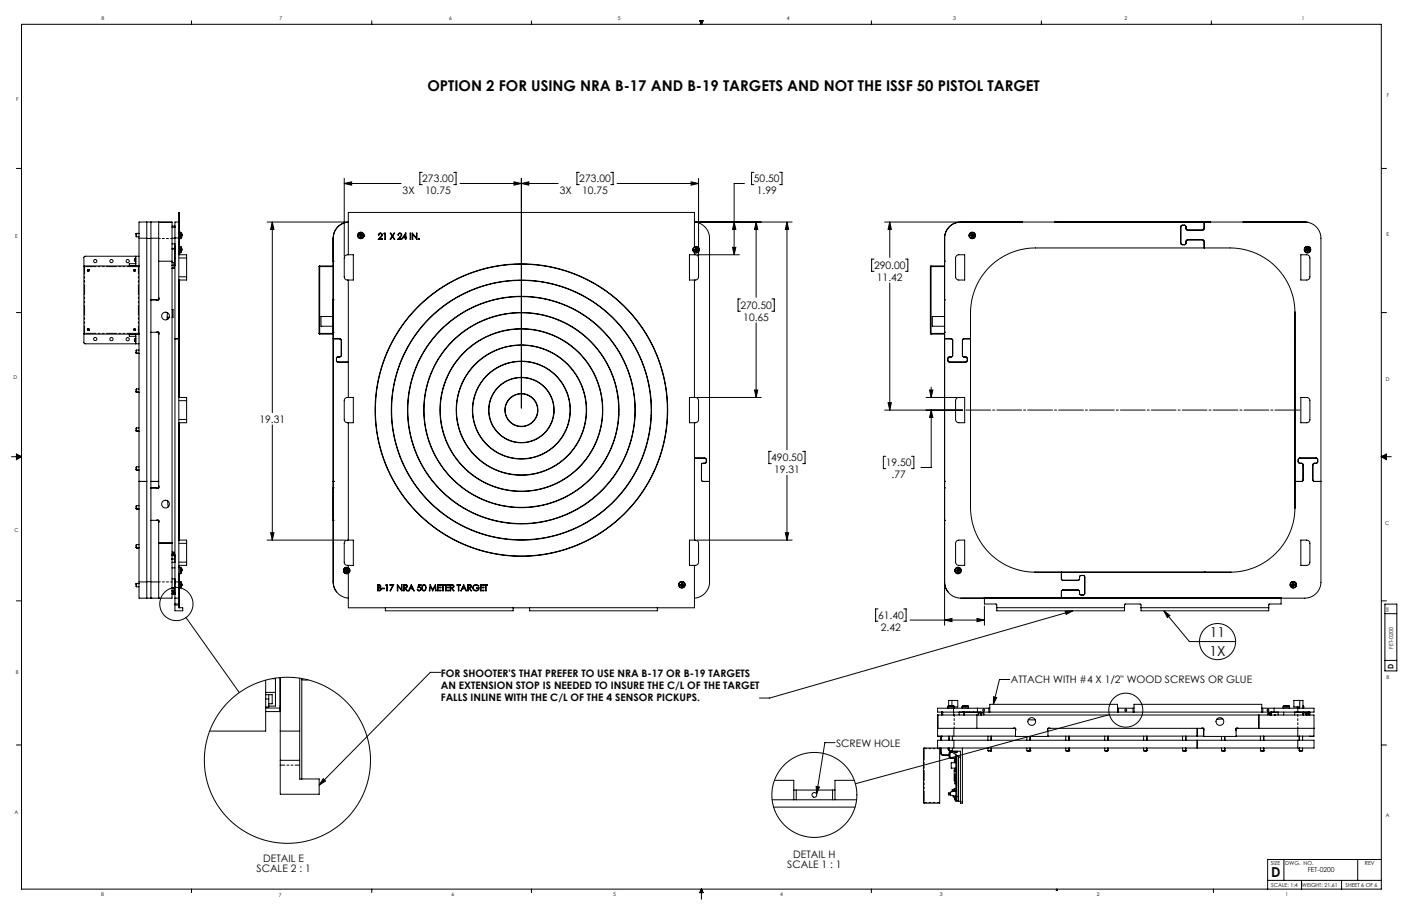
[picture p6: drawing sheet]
<svg xmlns="http://www.w3.org/2000/svg" width="864mm" height="559mm" viewBox="0 0 864 559" stroke-linecap="round" stroke-linejoin="round" font-family="sans-serif">
<g fill="none" stroke="#000" stroke-width=".62">
<path d="M13 15h838v533h-838zM118 13v2M229 13v2M328 13v2M431 13h2l-1 2zM432 13v2M433 13l-1 2M537 13v2M642 13v2M747 13v2M10 104h3M212 113l5-1v2z"/>
<path d="M212 113h35M212 110v48M260 106h-1v8h1M280 106h1v8h-1M284 113h60M317 112l4 1-4 1zM321 113l5-1v2zM321 110v142M357 106h-1v8h1M376 106h2v8h-2M380 113h51M426 112l5 1-5 1z"/>
<path d="M431 110v48M459 113h-6v44M465 106h-2v8h2M481 106h1v8h-1M851 104h4M90 137v232M93 137v232M98 137v48h-5M98 137h8M106 137v232h-20v-163M106 139h2v1h-2M106 137h-20v27"/>
<path d="M110 137v10M110 137h-2v10M110 137v-6v26M165 137h49M168 137l1 4h-2zM168 137v117M429 137h59M429 137h-1a10 10 0 0 1 9 10v212a10 10 0 0 1-9 10M453 137l1 4h-2zM466 137l1 4h-2zM466 137v46M485 137l1 4h-2z"/>
<path d="M485 137v140M545 137h46M548 137l1 4h-2zM548 137v22M592 137h212a10 10 0 0 1 10 10v212a10 10 0 0 1-10 10h-212a10 10 0 0 1-10-10M592 137a10 10 0 0 0-10 10v212M592 137a10 10 0 0 0-10 10M630 137h.1M650 137h.1M654 137h.1M742 137v4l-1 1h-9l-2-3h-2v1v11h3v-3h1h9l1 1v4M746 137h.1"/>
<path d="M766 137h.1M804 137h2M83 160h.1M84 159l-1 1M84 159v2M84 159h.1M84 158v5M84 158h2M84 158h-32v1v5M84 144v2M84 144h.1M84 144h2"/>
<path d="M84 146h2M106 154h2M106 153h2M106 147h2M106 150h2M108 153h.1M108 154h.1M108 159h.1M108 152h.1M108 155h.1M108 156h.1M108 147h2"/>
<path d="M108 147v220M110 147v228h3v2h-5v-4M110 157h5v16h-5M110 152h2v1M110 143h1l1 1M112 155v1h-2M112 146l-1 1h-1M112 153h.1M112 153v1M112 154h.1M112 155h.1M112 144h.1"/>
<path d="M112 144v1M112 145h.1M112 146h.1M112 154v1M112 145v1M205 147a10 10 0 0 1 10-10 10 10 0 0 0-10 10v212M213 158l1-1h4v16h-4a1.9 1.9 0 0 1-2-2v-12zM221 145h1M221 145h.1M222 145h.1M222 145h-1M222 145v1"/>
<path d="M222 146h.1M222 146h1M222 144h1M222 144v1M222 145h1M223 145h.1M223 144v1M223 146h.1M223 145h-1M223 144l-1 1M223 145v1M234 144a1.3 1.3 0 0 1 2 0 1.3 1.3 0 0 1-1 2l-1 1 2 1h-3l2-3a1 1 0 0 0-1-1 1 1 0 0 0-1 1z"/>
<path d="M237 144h1v4zM241 144l1 1 1-1-1 2 1 2-1-2-2 2 2-2zM246 144a1.3 1.3 0 0 1 2 0 1.3 1.3 0 0 1-1 2l-1 1 2 1h-3l2-3a1 1 0 0 0 0-1 1.1 1.1 0 0 0-2 1zM250 145v1h-1zM250 144l1 3-1 1v-1h-2zM250 144h.1M253 144v4zM254 144v4v-3l3 3M254 144h.1M254 144l3 3v-3v4M257 148h.1M425 157h4l2 2v12l-2 2h-4z"/>
<path d="M428 152v-21h-213v26M428 156v1M428 154h1M428 154h.1M429 154h.1M429 154h-1M429 153h.1M429 153v1M429 154v1M429 155h.1M429 154h1M430 154h-1"/>
<path d="M430 154h.1M430 157h26M452 153h2l-1 4zM539 160h-2v7h2M558 160h2v7h-2M590 158l1-1h4v16h-4l-2-2v-12zM598 145h1M598 145h.1M599 145h.1M599 145h-1M599 145v1M599 146h.1"/>
<path d="M599 145h1M599 146h1M599 144h.1M599 144v1M599 145l1 1M599 144l1 1M600 145h.1M600 146h-1M600 146h.1M600 145h-1M600 145v1M802 157h4l1 2v12l-1 2h-4z"/>
<path d="M805 154h1M805 154h.1M806 154h.1M806 154v1M806 153h.1M806 153v1M806 155h.1M806 154h1M807 154h.1M52 164h34M52 164v42M54 167h.1"/>
<path d="M54 166h.1M54 166v1M54 167h1M55 166h.1M55 167h.1M55 166v1M83 161h1M83 160v1M83 161h.1M83 166v1M83 167h.1M83 166h.1"/>
<path d="M84 161h.1M84 163v1M84 164h2M84 163h-4v1h4M86 164v42M98 161h8M106 164h2M106 162h1v3h-1M106 164h1M106 165v1M108 164h.1M110 173v72"/>
<path d="M111 173v72M197 164h.1M197 164v42M197 164h8M205 161h.1M215 173v72M428 173v72M548 175v78M574 164h.1M574 164v42M574 164h8M582 161h.1"/>
<path d="M10 193h3M98 184a1 1 0 0 1 0 1 1 1 0 0 1-2 0M103 196h1M103 193v4M103 197v-1v1M106 191h1v5h-1M205 195h-7v6h7M205 185h.1M456 184h-1v8h1M466 199v46M476 184h1v8h-1M582 195h-7v6h7"/>
<path d="M582 185h.1M798 192v122M798 193a40 40 0 0 0-40-40h-120a40 40 0 0 0-40 40v120a40 40 0 0 0 40 40M851 193h4M52 206v5v1h32M52 206h33h1M54 203h.1M54 203v1M54 204h.1M54 203h1M55 203h.1M55 204h.1"/>
<path d="M55 203v1M55 204h-1M83 210h.1M83 203h.1M83 210l1 1M83 209v1M83 203v1M83 204h.1M84 209h-1M84 209v2M84 211h.1M84 209h.1"/>
<path d="M84 212h2M84 207v5M84 206v1M84 206h2M84 206h-4v1h4M84 218h.1M84 216v2M84 216h2M84 218h2M93 205h5v96h-5M96 205a1 1 0 0 1 2 0 1 1 0 0 1 0 1M108 209h2"/>
<path d="M197 206h.1M197 206h8M205 209h5v1v10h-2v3h7M205 205h.1M574 206h.1M574 206h8M582 209h4l1 1v9v1l-3 1v2h1h10h1v-2l-2-1-1-1v-9l1-1h4M582 205h.1M798 209h.1M84 240v2M84 240h2M574 239v6"/>
<path d="M84 242h.1M84 242h2M110 245h5v16h-5M213 246l1-1h4v16h-4l-2-1v-13zM425 245h4l2 2v12l-2 2h-4zM430 245h39M465 241h2l-1 4zM545 253h48M547 248h2l-1 5zM571 245h19M573 241h2l-1 4zM574 253l1 4h-2z"/>
<path d="M574 253v35h-6M590 246l1-1h4v16h-4l-2-1v-13zM802 245h4l1 2v12l-1 2h-4zM84 266h.1M84 264v2M84 264h2M84 266h2M110 261v72M111 261v72M168 262v71M215 261v72M428 261v72"/>
<path d="M475 278h-1v8h1M495 278h1v8h-1M7 282h6M10 280l3 2-3 2zM10 280l3 2M10 281l3 1M13 282l-3 1M13 282h-3M84 290h.1M84 288v2M84 288h2M84 290h2"/>
<path d="M86 297h4M93 297h5M98 300a1 1 0 0 1 0 1 1 1 0 0 1-2 0M205 297h.1M428 283h7v2l-2 1-1 1v9l1 1h4M485 293v40M546 281h-1v8h1M562 281h1v8h-1M582 297h.1M798 297h4l1-1v-9l-3-2v-2h1h11v2l-2 1-1 1v9l1 1h4M851 282h7M851 282h4"/>
<path d="M851 282l4 1M851 282l4-2v4zM855 281l-4 1M855 280l-4 2M84 314h.1M84 312v2M84 312h2M84 314h2M103 309l1 4M205 301h.1M582 301h.1M798 313a40 40 0 0 1-40 40"/>
<path d="M84 338h.1M84 336v2M84 336h2M84 338h2M93 321h5v48M96 321a1 1 0 0 1 2 0 1 1 0 0 1 0 1M98 335h8M110 333h5v16h-5M165 333h48M167 329h2l-1 4zM205 321h.1M213 334l1-1h4v16h-4a1.9 1.9 0 0 1-2-2v-12z"/>
<path d="M425 333h4l2 2v12l-2 2h-4zM430 333h58M484 329h2l-1 4zM582 321h.1M590 334l1-1h4v16h-4l-2-2v-12zM802 333h4l1 2v12l-1 2h-4zM84 360v2M84 360h.1M84 360h2M106 345h.1M106 340v2M106 341h.1"/>
<path d="M106 343h2M106 342h2M106 342h1M106 350h2M106 357h2M106 347h2M106 341h1v1M106 341l1 1h-1M108 343h.1M108 342h.1M108 360h.1M108 358h.1"/>
<path d="M108 359v10M110 354h.1M110 359h2v1M110 350h1l1 1M110 350h.1M110 349v1M110 354v21M112 353l-1 1h-1M112 360h.1M112 351h.1M112 352h.1M112 353h.1"/>
<path d="M112 351v1M112 352v1M205 359a10 10 0 0 0 10 10M205 359l1 3 2 3M213 352h.1M213 352h1M213 351h.1M213 351v1M213 352l1 1M213 351l1 1M213 351h1M214 351h.1"/>
<path d="M214 351h-1M214 353h.1M214 352h.1M214 352h-1M214 351v1M214 352v1M214 352h1M215 352h.1M215 352h-1M215 349v1M420 360h1M420 360h.1"/>
<path d="M421 360h.1M421 360h-1M428 349v26h-213v-21M582 359l1 3 1 3M590 352h.1M590 351h1M590 351h.1M590 351v1M590 352v1M590 353h1M590 352h1M591 352h-1"/>
<path d="M591 352h.1M591 351v1M591 352l-1 1M591 352v1M591 351h.1M591 352h1M592 352h.1M592 352h-1M638 353h121M654 353v4l1 1h10l1-3h2l1 1-1 11h-2l-1-3h-10l-1 1v4M742 353h.1M797 360h.1"/>
<path d="M10 371h3M84 362h2M93 369h.1M98 369h.1M106 364h1l-1 2M106 365h.1M106 362h1v4h-1M106 367h2M106 364h1M106 364v2M108 366h-2M108 367h.1"/>
<path d="M108 362h.1M108 366h.1M108 373h2M108 369v4M108 369h2M112 362v1h-2M112 360v1M112 361h.1M112 362h.1M112 361v1M233 361h1v1a1.1 1.1 0 0 1 1 2 1.1 1.1 0 0 1-1 0h-1zM233 361h1v1h-1z"/>
<path d="M233 363a.9 .9 0 0 1 1 0 .9 .9 0 0 1 0 1h-1zM235 363h2zM238 375v2h78v-2M238 361h1v3zM240 361h3l-2 3 1-3zM245 361l2 3 1-3v3l-3-3v3zM248 364h.1M249 361a1.4 1.4 0 0 1 2 0 1.4 1.4 0 0 1 0 1l-1 1 1 1-2-1v1zM249 361h2v1h-2zM254 361v2h-1zM254 361l1 3-1-1h-1l-1 1zM254 361h.1"/>
<path d="M258 361h2h-2v1a1.3 1.3 0 0 1 2 1 1.3 1.3 0 0 1-1 1 1.3 1.3 0 0 1-2-1 1 1 0 0 0 1 1 1 1 0 0 0 1-1 1 1 0 0 0-1 0zM260 361a1.4 1.4 0 0 1 2 0 1.4 1.4 0 0 1 1 2 1.4 1.4 0 0 1-2 1 1.4 1.4 0 0 1-1-1zM261 361a1.4 1.4 0 0 1 1 2 1.4 1.4 0 0 1-1 1zM265 361v3v-2l2 2M265 361h.1M265 361l2 3 1-3M267 364h.1M268 361h.1M268 361l1 3-1-2-1 2M270 361h2h-2v1h2l-2 1v1h2h-2zM272 361h2h-1v3v-3zM275 361h2h-2v1h2l-2 1v1h2h-2z"/>
<path d="M277 361a1.4 1.4 0 0 1 2 0 1.4 1.4 0 0 1 1 1l-1 1 1 1-2-1-1 1zM278 361h1v1h-1zM282 361h2h-1v3v-3zM286 361v2h-1zM286 361l2 3-1-1h-2l-1 1zM286 361h.1M288 361a1.4 1.4 0 0 1 2 0 1.4 1.4 0 0 1 0 1l-1 1 2 1-2-1-1 1zM289 361h1v1h-1zM292 361h1h2a2 2 0 0 0-2 0 2 2 0 0 0-1 2l2 1 1-1h-1h1a2 2 0 0 1-3 1 2 2 0 0 1 0-3zM296 361h2h-2v1h2l-2 1v1h2h-2zM299 361h2h-1v3l-1-3zM326 375v2h79v-2"/>
<path d="M419 360v1M419 361h1M419 360l1 1M420 361h.1M420 361h-1M420 360h-1M420 360v1M420 361h1M420 361v1M420 362h1M420 361l1 1M421 361v1"/>
<path d="M421 361h.1M421 360v1M541 376h-1v7h1M557 376h2v7h-2M582 360v26M606 369h.1M607 369h183v4h-8v4h-79v-4h-9l-1 4h-79v-4h-7zM607 374v12M614 375h79M657 377h4l-4 2zM661 377l-187 54h-6M703 375h79"/>
<path d="M717 377l4 3-1 1zM717 377l16 19h29M796 360v1M796 361h1M796 360l1 1M797 361h.1M797 361h-1M797 360h-1M797 360v1M797 361v1M797 362h.1M797 361h1"/>
<path d="M797 360h1M798 361h.1M798 360h.1M798 361h-1M798 360v1M851 371h4M854 373h7v41h-7zM854 378h7M115 381l33 46M561 382h46M582 382l5-1v2zM602 381l5 1-5 1z"/>
<path d="M164 420v31h-35M168 419h2M170 418v18h-4M173 418v21h-9M173 418h.1M173 418v33M185 418v63h1v-62M186 419h4M272 415h-7l-68 69M622 419h-6l-4 15M854 407h7M164 428h4v6h-2"/>
<path d="M164 431h2M164 427h6M166 428v8h-2M173 437h-9M173 435h.1M580 439h.1M580 439v2M580 439h1v2M585 435v-3h5v4h-2M585 435l-1 1 1 1M585 435h.1M586 435h-1"/>
<path d="M586 435h.1M586 435h1M587 435h.1M587 435l1 1v1M588 437h22M588 437h-10v2h32M588 437v4M591 439v2M593 439h.1M594 435l-1 1v1M594 435h.1M594 439h.1"/>
<path d="M594 439v2M594 439l1 2M595 435h-1M595 435h.1M595 435h1M596 435l1 1v1M596 435h.1M596 439h.1M597 439h.1M600 439h.1M603 437v2M605 439v2"/>
<path d="M605 440v1M610 439v-5h79v5M610 439h79M612 430h2l-2 4zM689 437h10M689 439h10M699 439v-5h79v5M699 439h79M778 437h22M778 439h29M783 439h.1M783 440h-1v1"/>
<path d="M783 439v2M784 439h.1M784 439v2M785 437v2M788 439v2M791 439v2M792 435l-1 1v1M792 435h.1M793 435h.1M793 435h-1M793 435h1M794 435l1 1v1"/>
<path d="M794 435h.1M798 439v2M799 439h.1M800 436v1M800 437h10v2h-10M801 439h.1M801 437v-1h-3v-4h5v5M803 435l1 1-1 1M803 439h.1M803 440v1M805 440v1M807 439h.1"/>
<path d="M807 439v2M10 459h3M173 451v18M173 451h12M515 458h-7l-5 32M578 457h232v4h-232zM578 449h48v5h20v-5h96v5h20v-5h48M578 441h232v13h-48M578 441v13h48M578 441v8M578 454h3M580 454v3"/>
<path d="M581 454h.1M585 454v3M587 454v3M602 441v8M603 441v-1h3v1M609 454v3M611 454v3M625 449a1 1 0 0 1 1 0 1 1 0 0 1 0 2M633 454v3M634 444h4M635 454v3M646 454h96"/>
<path d="M647 449a1 1 0 0 0-1 0 1 1 0 0 0 0 2M657 454v3M659 454v3M681 454v3M683 454v3M684 441l-157 42M705 454v3M707 454v3M729 454v3M731 454v3M738 449v5M738 457v4"/>
<path d="M741 449a1 1 0 0 1 1 0 1 1 0 0 1 0 2M753 454v3M754 443l-4 1M755 454v3M763 449a1 1 0 0 0-1 0 1 1 0 0 0 0 2M776 441v8M777 454v3M779 454v3M782 441h1M782 441l1-1v1M782 441h.1M786 441h.1"/>
<path d="M801 454v3M803 454v3M803 441v-1h4v1M805 441h2M806 441h.1M806 441l-1-1v1M807 454h3M810 449h.1M851 459h4M173 469v21h24v-10h-11M173 469h12M578 461l-9 1v33h1h9v-34"/>
<path d="M580 461v4l5 1M584 461v1h1M585 463h.1M585 461v2M585 463h2M585 463h1M586 464h-1v3h1M586 463l6 4M586 463h.1M586 468h3M587 464h-1v4h3M587 463h-1"/>
<path d="M587 461v2M588 463h.1M588 464h1M588 464h2M588 463v1M589 475h-1v6h1M589 468h.1M589 474v2M589 480h.1M589 464h.1M589 469h-1v1M589 465v29h1v-28"/>
<path d="M589 470h-3v4h3M589 470h.1M589 478v5M590 464h.1M590 464h-1M590 463v1M591 467v27h1M593 461v34h-1v-32h-6M609 463h2M609 461v2M611 463h.1M611 461v2"/>
<path d="M633 463h2M633 461v2M635 463h.1M635 461v2M657 463h2M657 461v2M659 463h.1M659 461v2M681 463h2M681 461v2M683 463h.1M683 461v2"/>
<path d="M705 463h2M705 461v2M707 463h.1M707 461v2M729 463h2M729 461v2M731 463h.1M731 461v2M753 463h2M753 461v2M755 463h.1M755 461v2"/>
<path d="M777 463h2M777 461v2M779 463h.1M779 461v2M801 463h.1M801 461v2M801 463h2M803 463h-2M803 461v2M199 480l2 2-4 2zM476 493h13M477 498h50"/>
<path d="M477 481h12v12M489 487h26M489 493h26M503 485h2l-2 5zM515 493h13M527 481h-12v12M586 489h-1h1M586 490h-1h1M588 488l-2 1v1l2 1v1h1M588 488h.1M588 488h1M588 491h1"/>
<path d="M588 487h-1v1M588 492h.1M588 493h.1M588 492l1 1M588 493h1M588 492h1M589 493v1M589 492v2M589 493h.1M589 492v1M589 492h-1M589 492h.1"/>
<path d="M589 482h.1M589 494h.1M589 486h-1v2M590 494h1M590 491h1M791 530v13M837 530v13M851 530h-70v18M118 548v3M229 548v3M328 548v3M432 548v7"/>
<path d="M432 548l1 3h-2zM432 548l1 3M432 548v3M537 548v3M651 548l1 1h-1zM748 548v3M781 543h70M802 543v5M827 543v5"/>
<circle cx="222" cy="145" r="1.7"/>
<circle cx="222" cy="145" r="1.9"/>
<circle cx="222" cy="145" r="2"/>
<circle cx="258" cy="147" r=".3"/>
<circle cx="429" cy="154" r="2"/>
<circle cx="429" cy="154" r="1.7"/>
<circle cx="429" cy="154" r="1.9"/>
<circle cx="599" cy="145" r="1.7"/>
<circle cx="599" cy="145" r="1.9"/>
<circle cx="599" cy="145" r="2"/>
<circle cx="806" cy="154" r="1.7"/>
<circle cx="806" cy="154" r="1.9"/>
<circle cx="806" cy="154" r="2"/>
<circle cx="54" cy="167" r=".6"/>
<circle cx="59" cy="161" r="1"/>
<circle cx="69" cy="161" r="1"/>
<circle cx="79" cy="161" r="1"/>
<circle cx="83" cy="167" r=".6"/>
<circle cx="102" cy="195" r="2.4"/>
<circle cx="54" cy="203" r=".6"/>
<circle cx="59" cy="209" r="1"/>
<circle cx="69" cy="209" r="1"/>
<circle cx="79" cy="209" r="1"/>
<circle cx="83" cy="203" r=".6"/>
<circle cx="321" cy="253" r="60"/>
<circle cx="321" cy="253" r="90"/>
<circle cx="321" cy="253" r="70"/>
<circle cx="321" cy="253" r="50"/>
<circle cx="321" cy="253" r="80"/>
<circle cx="321" cy="253" r="40"/>
<circle cx="321" cy="253" r="10"/>
<circle cx="321" cy="253" r="30"/>
<circle cx="321" cy="253" r="20"/>
<circle cx="102" cy="311" r="2.4"/>
<circle cx="214" cy="352" r="1.7"/>
<circle cx="214" cy="352" r="1.9"/>
<circle cx="214" cy="352" r="2"/>
<circle cx="591" cy="352" r="2"/>
<circle cx="591" cy="352" r="1.7"/>
<circle cx="591" cy="352" r="1.9"/>
<circle cx="109" cy="373" r="10"/>
<circle cx="420" cy="361" r="1.9"/>
<circle cx="420" cy="361" r="2"/>
<circle cx="420" cy="361" r="1.7"/>
<circle cx="797" cy="361" r="2"/>
<circle cx="797" cy="361" r="1.9"/>
<circle cx="797" cy="361" r="1.7"/>
<circle cx="751" cy="396" r="11"/>
<circle cx="606" cy="438" r=".6"/>
<circle cx="694" cy="438" r=".6"/>
<circle cx="694" cy="438" r="10"/>
<circle cx="782" cy="438" r=".6"/>
<circle cx="636" cy="445" r="2.4"/>
<circle cx="752" cy="445" r="2.4"/>
<circle cx="177" cy="469" r="51"/>
<circle cx="502" cy="490" r="1.5"/>
<circle cx="502" cy="490" r="26"/>
</g>
<path d="M595 253h207" fill="none" stroke="#000" stroke-width=".62" stroke-dasharray="15.2 1.3 1.3 1.3" stroke-dashoffset="-.7"/>
<g fill="#000">
<path d="M717 377l4 3-1 1z"/>
<path d="M426 112l5 1-5 1zM321 113l5-1v2zM212 113l5-1v2zM317 112l4 1-4 1zM453 137l1 4h-2zM452 153h2l-1 4zM466 137l1 4h-2zM465 241h2l-1 4zM484 329h2l-1 4zM485 137l1 4h-2zM167 329h2l-1 4zM168 137l1 4h-2zM602 381l5 1-5 1zM582 382l5-1v2z"/>
<path d="M574 253l1 4h-2zM573 241h2l-1 4zM548 137l1 4h-2zM547 248h2l-1 5z"/>
<path d="M612 430h2l-2 4zM503 485h2l-2 5z"/>
<path d="M199 480l2 2-4 2zM657 377h4l-4 2z"/>
</g>
<g fill="none" stroke="#000" stroke-width=".62" stroke-dasharray="6.3 1.3 1.3 1.3 1.3 1.3">
<path d="M86 147h5M93 147h-2M93 147h5M108 153v1M111 152v4M111 143v4M112 152v4M112 144v3M115 159h-5M52 164h.1M84 161v-2M85 164h.1"/>
<path d="M86 164h-1M110 171h5M52 206h.1M84 211v-2M85 206h1M85 206h.1M110 259h5M115 247h-5M115 335h-5M86 359h5M91 359h2M93 359h5"/>
<path d="M108 343v-1M110 347h5M110 359h-2M110 350v4M111 359v4M111 350v4M112 359v3M112 350v4M108 367v-1M110 373h-2M172 439v-2M584 437h2"/>
<path d="M584 436h2M585 435h1M586 437h2M586 436h2M586 435h2M587 432v3M593 437h2M593 436h2M593 435h2M594 439h1M595 437h2M595 436h2"/>
<path d="M595 435h2M610 439v-2M690 437v2M698 439v-2M778 437v2M784 439h-1M791 437h2M791 436h2M791 435h2M793 437h2M793 436h2M793 435h2"/>
<path d="M800 437h1M800 437v2M801 437v-5M803 437h1M803 436h1M803 435h.1M807 439h.1M580 455h.1M588 454v-5M800 454v-5M570 462h-1M570 461v1"/>
<path d="M580 464h.1M581 466h.1M588 461v-4M589 463h-1M590 463h-1M800 461v-4M491 487v6M513 493v-6M569 495h1M570 495h.1M589 494v-2M592 495h1"/>
</g>
<path d="M85 164v42M52 206v-42" fill="none" stroke="#000" stroke-width=".62" stroke-dasharray="6.3 1.3 1.3 1.3 1.3 1.3" stroke-dashoffset="1.6"/>
<path d="M52 164h33M85 206h-33M570 495v-33" fill="none" stroke="#000" stroke-width=".62" stroke-dasharray="6.3 1.3 1.3 1.3 1.3 1.3" stroke-dashoffset="-.7"/>
<path d="M106 147h-8M106 359h-8M588 441v8M800 441v8" fill="none" stroke="#000" stroke-width=".62" stroke-dasharray="6.3 1.3 1.3 1.3 1.3 1.3" stroke-dashoffset="5.4"/>
<path d="M185 472h-12" fill="none" stroke="#000" stroke-width=".62" stroke-dasharray="6.3 1.3 1.3 1.3 1.3 1.3" stroke-dashoffset="3.5"/>
<path d="M570 462h9M579 495h-9" fill="none" stroke="#000" stroke-width=".62" stroke-dasharray="6.3 1.3 1.3 1.3 1.3 1.3" stroke-dashoffset="4.7"/>
<text font-size="9.2" x="263" y="56">OPTION 2 FOR USING NRA B-17 AND B-19 TARGETS AND NOT THE ISSF 50 PISTOL TARGET</text>
<g font-size="8.5">
<text x="746" y="393">11</text>
<text x="746" y="405">1X</text>
<text x="784" y="541">D</text>
</g>
<g font-size="6.4">
<text x="260" y="112">273.00</text>
<text x="357" y="112">273.00</text>
<text x="465" y="112">50.50</text>
<text x="248" y="120">3X</text>
<text x="262" y="120">10.75</text>
<text x="345" y="120">3X</text>
<text x="359" y="120">10.75</text>
<text x="466" y="120">1.99</text>
<text x="539" y="166">290.00</text>
<text x="541" y="173">11.42</text>
<text x="456" y="191">270.50</text>
<text x="458" y="198">10.65</text>
<text x="160" y="261">19.31</text>
<text x="475" y="285">490.50</text>
<text x="546" y="288">19.50</text>
<text x="477" y="292">19.31</text>
<text x="550" y="295">.77</text>
<text x="541" y="382">61.40</text>
<text x="543" y="389">2.42</text>
</g>
<g font-size="6.3">
<text x="272" y="417">FOR SHOOTER'S THAT PREFER TO USE NRA B-17 OR B-19 TARGETS</text>
<text x="272" y="425">AN EXTENSION STOP IS NEEDED TO INSURE THE C/L OF THE TARGET</text>
<text x="623" y="422">ATTACH WITH #4 X 1/2&quot; WOOD SCREWS OR GLUE</text>
<text x="272" y="432">FALLS INLINE WITH THE C/L OF THE 4 SENSOR PICKUPS.</text>
<text x="515" y="461">SCREW HOLE</text>
<text x="162" y="531">DETAIL E</text>
<text x="489" y="529">DETAIL H</text>
<text x="158" y="538">SCALE 2 : 1</text>
<text x="485" y="536">SCALE 1 : 1</text>
</g>
<text font-size="4.7" x="859" y="412" transform="rotate(-90 859 412)">D</text>
<text font-size="4.2" x="806" y="538">FET-0200</text>
<g font-size="3.4">
<text x="859" y="400" transform="rotate(-90 859 400)">FET-0200</text>
<text x="783" y="533">SIZE</text>
<text x="792" y="533">DWG. NO.</text>
<text x="841" y="533">REV</text>
<text x="784" y="547">SCALE: 1:4</text>
<text x="803" y="547">WEIGHT: 21.61</text>
<text x="829" y="547">SHEET 6 OF 6</text>
</g>
<g font-size="3.2">
<text x="62" y="12">8</text>
<text x="172" y="12">7</text>
<text x="277" y="12">6</text>
<text x="381" y="12">5</text>
<text x="485" y="12">4</text>
<text x="588" y="12">3</text>
<text x="693" y="12">2</text>
<text x="802" y="12">1</text>
<text x="855" y="60">F</text>
<text x="10" y="62">F</text>
<text x="9" y="147">E</text>
<text x="855" y="145">E</text>
<text x="8" y="234">D</text>
<text x="854" y="235">D</text>
<text x="9" y="328">C</text>
<text x="854" y="324">C</text>
<text x="10" y="416">B</text>
<text x="855" y="419">B</text>
<text x="9" y="502">A</text>
<text x="854" y="504">A</text>
<text x="62" y="553">8</text>
<text x="172" y="553">7</text>
<text x="278" y="553">6</text>
<text x="378" y="553">5</text>
<text x="481" y="553">4</text>
<text x="579" y="553">3</text>
<text x="676" y="553">2</text>
<text x="792" y="553">1</text>
</g>
<text font-size="2" x="856" y="378" transform="rotate(-90 856 378)">REV</text>
</svg>
